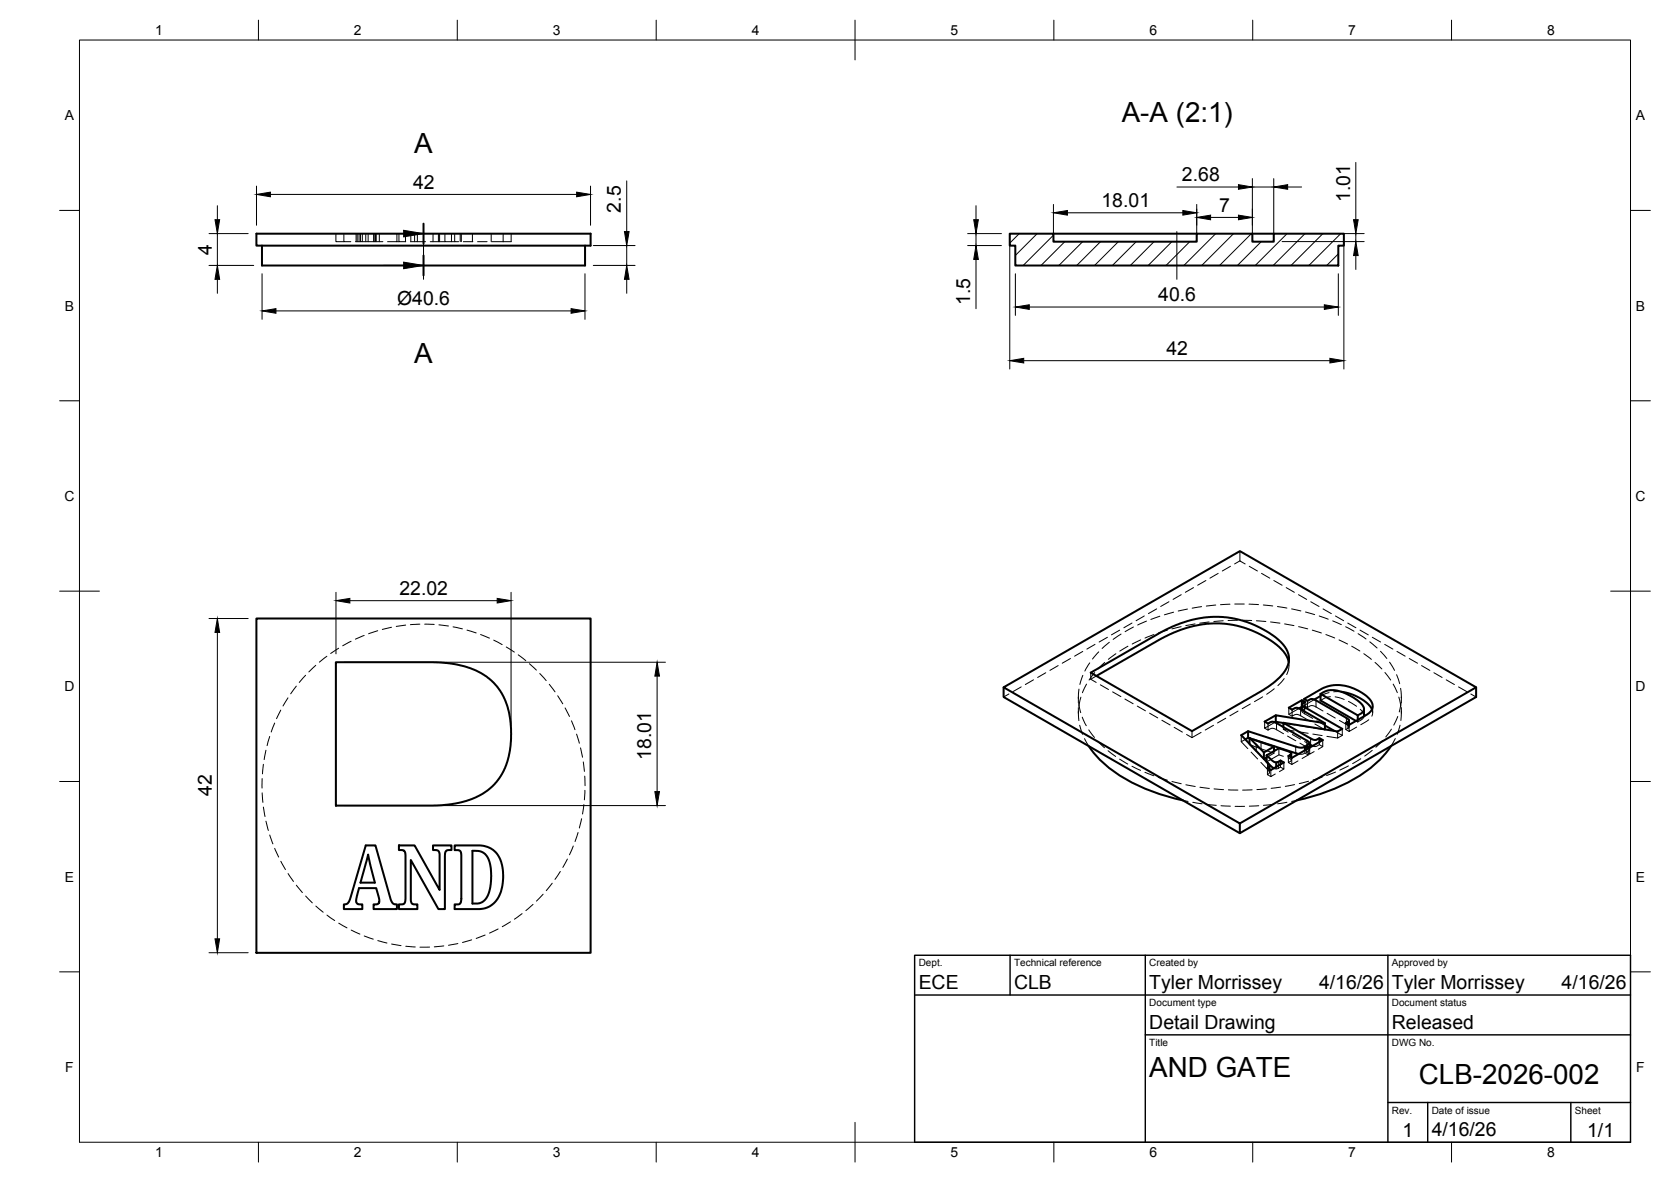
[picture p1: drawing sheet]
<svg xmlns="http://www.w3.org/2000/svg" width="420mm" height="297mm" viewBox="0 0 420 297" stroke-linecap="round" stroke-linejoin="round" font-family="sans-serif">
<!-- layer: Hidden -->
<g fill="none" stroke="#000" stroke-width=".25">
<path d="M84.5 58.7v2h2M86.5 58.7v2h1.7M89.5 58.7v2M89.8 58.7v2M90.3 58.7v2M90.6 58.7v2M91.1 58.7v2h-1.7M92 58.7v2M92.6 58.7v2M93.9 58.7v2h2.4M94.3 58.7v2M94.4 58.7v2"/>
<path d="M94.6 58.7v2M95.4 58.7v2M99.8 58.7v2h-2.3M100.3 58.7v2h1.7M102 58.7v2M103.3 58.7v2M104.2 58.7v2M104.9 58.7v2h-1.7M108.9 58.7v2M110.2 58.7v2h1.7M110.5 58.7v2M111.9 58.7v2h1.6v-2"/>
<path d="M114.3 58.7v2h1M115.7 58.7v2M116 58.7v2M118.8 58.7v2M123.5 58.7v2M126.5 58.7v2M128.5 58.7v2h-2M91.1 60.7h2.8M99.8 60.7h.5M104.9 60.7h2.1M108.2 60.7h2M113.5 60.7h.8"/>
<path d="M116.5 60.7h2.4M120.1 60.7h2.4M123.7 60.7h2.8M311.8 138.5v2.5l-1.4 .7M91.6 159.7l-2.2 .9M95 158.5l-2.3 .8M98.4 157.6l-2.3 .6M102 157.1l-2.4 .3M105.6 156.9l-2.4 .1M106.8 156.9h2.4M110.4 157l2.4 .3M113.9 157.5l2.4 .5"/>
<path d="M117.4 158.4l2.3 .7M120.8 159.5l2.3 .9M281.5 158.4l-2 1.1M281.9 159.3l-2 1.4M284.6 156.6l-2 1.2M285 157.6l-2.1 1.1M287.7 154.8l-2 1.2M288.3 156.1l-2.2 1M290.1 159.5l-2.2 .8M290.8 153l-2 1.2M291.6 154.9l-2.2 .8M293.5 158.4l-2.2 .7"/>
<path d="M293.9 151.2l-2.1 1.2M295.1 153.8l-2.3 .7M297 157.5l-2.3 .5M297 149.4l-2 1.2M298.6 153.1l-2.4 .5M300.1 147.7l-2.1 1.2M300.5 156.8l-2.3 .4M302.1 152.4l-2.3 .4M303.2 145.9l-2.1 1.2M304 156.3l-2.3 .3M305.7 152l-2.4 .3M306.3 144.1l-2.1 1.2"/>
<path d="M307.6 156l-2.4 .2M309.3 151.8l-2.4 .2M309.4 142.3l-2.1 1.2M310.5 151.8h2.4M311.1 155.9h-2.3M311.8 141l1.3 .7M312.3 155.9h2.4M314 151.8l2.4 .1M314.1 142.3l2.1 1.2M315.9 156l2.4 .2M317.2 144.1l2.1 1.2M317.6 152l2.4 .3"/>
<path d="M319.5 156.3l2.3 .3M320.3 145.9l2.1 1.2M321.2 152.4l2.4 .4M323 156.8l2.4 .4M323.4 147.7l2.1 1.2M324.8 153l2.3 .5M326.5 149.4l2 1.2M326.5 157.5l2.3 .5M328.3 153.8l2.3 .7M329.6 151.2l2.1 1.2M330 158.4l2.3 .7M331.7 154.8l2.3 .8"/>
<path d="M332.7 153l2.1 1.2M333.4 159.5l2.2 .8M335.1 156l2.2 1M335.8 154.8l2 1.2M338.3 157.5l2.2 1.1M338.9 156.6l2 1.2M341.5 159.2l2 1.4M342 158.4l2 1.1M70.6 178.5l-1.1 2.1M72.4 175.4l-1.2 2M74.5 172.4l-1.4 2M76.8 169.7l-1.6 1.8"/>
<path d="M79.4 167.2l-1.7 1.7M82.2 164.9l-1.9 1.5M85.2 162.9l-2.1 1.3M88.3 161.1l-2.1 1.2M124.1 160.9l2.2 1.1M127.3 162.6l2 1.3M130.3 164.6l1.9 1.4M133.1 166.8l1.8 1.6M135.7 169.3l1.6 1.7M138.1 172l1.5 1.9M140.2 174.8l1.3 2.1M142.1 177.9l1.1 2.2"/>
<path d="M253.7 174.4l-1.4 .8M256.8 172.6l-2.1 1.2M259.9 170.8l-2.1 1.2M263 169.1l-2.1 1.2M266.1 167.3l-2.1 1.2M269.2 165.5l-2.1 1.2M271.1 175.2v1.4M271.1 177.8v1.5M271.2 178.7l.1 2.4M271.3 176.7l.4 2.4M271.3 173.2l-.1 2.4M271.8 175.2l-.5 2.3"/>
<path d="M272.2 163.7l-2 1.2M272.3 169.7l-.8 2.3M273.2 171.9l-1 2.2M274 166.6l-1.2 2M274.3 170.7l1.3 .8M274.3 169v1.7M275.3 169l-1.5 1.9M275.3 161.9l-2 1.2M275.7 169.9l-1.4 .8M276.3 163.8l-1.6 1.8M276.7 172.1l2 1.2M277.8 166.5l-1.7 1.6"/>
<path d="M278.4 160.2l-2 1.1M278.9 161.4l-1.8 1.6M279.8 173.9l2 1.2M280.6 164.3l-1.9 1.4M282.9 175.7l2 1.2M283.6 162.4l-2 1.2M286 177.4l2 1.2M286.8 160.8l-2.1 1M289.1 179.2l2 1.2M311.3 178.7l-2.1 1.2M314.4 176.9l-2.1 1.2M317.5 175.1l-2.1 1.2"/>
<path d="M320.4 173.1l-1.9 1.4M322.9 170.5l-1.6 1.8M324.1 177.8v1.7l.8 .5M324.1 165.6l-.1 2.5-.5 1.4M324.9 178.3v1.7l.7-.4h.8l3.2 1.7M326.6 178l-2.5 1.5M327.4 178.4v.3M327.9 175.6v1.7l.8 .5M328.2 176.5v1.6l-.8-.5M328.2 178.1l-.8 .5v.3l2.7 1.6M328.7 176.1v1.7l.9-.5h.6l2.5 1.4M330.5 175.8l-2.6 1.5"/>
<path d="M333.7 179.3l2 1.2M334.2 174.1l-2.2 .8M334.5 175.1l-1 .2-1.2 .6M335.3 173.8h2M335.7 175.1l2.3 .7M336.7 160.8l2.1 1M339.1 176.3l2 1.2M339.9 162.4l2 1.2M342 178.3l.8 .9 .2 .6M342.9 164.3l1.9 1.4M344.4 161.3l1.8 1.5M345 178.3l.1 1-.2 .7"/>
<path d="M345.1 160.2l2 1.1M345.1 177.4v1.7M345.7 166.5l1.8 1.6M347.1 163.7l1.6 1.8M348.2 161.9l2 1.2M348.2 169l1.5 1.9M349.4 166.4l1.2 2.1M350.3 171.9l1 2.2M351.2 169.6l.7 2.2M351.3 163.7l2 1.2M351.7 175.2l.5 2.3M352.2 173l.1 2.4"/>
<path d="M352.3 176.6l-.5 2.3M352.3 178.7l-.1 2.4M352.4 175.2v1.4M352.4 177.8v1.5M354.4 165.5l2 1.2M357.4 167.3l2.1 1.2M360.6 169.1l2 1.2M363.6 170.8l2.1 1.2M366.7 172.6l2.1 1.2M369.8 174.4l1.4 .8M65.9 195.7v2.3M65.9 199.2l.2 2.4"/>
<path d="M66.2 192.1l-.2 2.4M66.9 188.5l-.5 2.4M67.8 185.1l-.6 2.3M69.1 181.7l-.9 2.2M143.7 181.2l.9 2.2M145 184.5l.7 2.3M146 187.9l.5 2.4M146.7 191.5l.2 2.4M147 195l.1 2.4M147.1 198.6l-.2 2.4M271.5 182.3l.7 2.2M272.1 180.2l1 2.2"/>
<path d="M272.7 185.6l1 1.9M273.8 183.4l1.4 1.9M276 186.2l1.7 1.7M278.6 188.7l1.9 1.4M281.5 190.8l2.1 1.2M284.6 192.6l2.2 1M287.9 194.1l2.2 .9M291.2 195.4l2.3 .7M292.1 181l2.1 1.2M294.7 196.4l2.3 .6M295.2 182.8l2.1 1.2M298.2 197.2l2.3 .4"/>
<path d="M298.3 184.6l1.4 .8M299.7 183.7v1.7M301.7 197.8l2.4 .3M302 184.1l-2.3 1.3M305.1 182.3l-2.1 1.2M305.3 198.3l2.4 .1M308.2 180.5l-2.1 1.2M308.9 198.5l2.4 .1M312.1 184.7v1.7l1-.6M312.1 186.4l1.7 1.7M314.2 187.1l3.6 3.6M314.2 187.1l6.1 2.2"/>
<path d="M314.2 186.9v.2M314.2 185.5l1 .4M314.6 189l1.6 1.7M314.8 198.5l-2.4 .1M317 191.6l2.2 2.4v.3l-.5 .4M317.8 190.7h.1M318 181.3v1.7l2.6-1.5M318 183l.8 .5M318.4 198.2l-2.4 .2M318.7 193v1.7l.8 .5M318.8 181.8v1.7l.9-.5h.4l2.6 1.4M319.2 193.3v.8"/>
<path d="M319.5 193.5v1.7l1.2-.7M320.3 188.8v.5l-1.8 1M320.9 192.7v.5l-.6-.1M321.6 188.1v1.6l1.1 .4M321.6 189.7l-3.1 1.8M322 192.1v.7l-1.1 .4M322 197.8l-2.4 .3M322.7 182.7v.6l2.7 .4M322.7 181.7l2.9 .5M322.7 183.3l1.2 .7M322.8 191.6v1.7l-.8-.5M322.8 193.3l-1.1 .6"/>
<path d="M323.7 185l2.1 1.2M323.8 190.4l.9 .6-.1 .2-.6 .4M324 190v1.6l.8 .5M324.7 190.4v.7M324.8 190.5v1.6l1.6-.9M325 184.6l2 1.2M325.5 197.2l-2.3 .4M326.6 183.9l2.3 .4M326.7 182.4l2.4 .3M326.9 186.8l2.3 1.4v.4l-.7 .4M328 186.4l1.3 .7M328.1 188.6v.6l-.3 .2-1.3 .1"/>
<path d="M328.5 187.4v1.6l.8 .5M329 188.1v1.6l-.9-.5M329 189.7l-1.6 .9M329 196.3l-2.3 .6M329.3 187.9v.5M329.3 187.9v1.6l1.1-.6M330.1 184.5l2.3 .4M330.3 182.9l2.8 .4M330.6 181.9l2.5 1.5M331.1 181.1l2 1.2M331.7 186.5v.6l-.5 .3-.4 .2-.8-.1M332.4 195.3l-2.2 .7"/>
<path d="M332.6 186v1.6l-.9-.5M332.6 187.6l-1.1 .7M333.6 185l2.7 .5M335.8 194l-2.2 .9M336.3 183.8v1.7l1.2-.7M336.8 181l2 1.2 .4 .5M337.5 183.2v1.6l-1.9-1.1M338.4 181.7v1.6l.8 .5M339 192.5l-2.1 1M339.2 182.7v-.5v1.6l1.9-1.1M339.2 181v1.8l-.8 .5M341 181.2l.4 .2"/>
<path d="M341.4 180.9v.5M342.2 190.7l-2.1 1.2M343 180l-.5 .7-1.1 .7M344.2 180.9l-2 1.2M345 188.6l-1.9 1.4M347.7 186.1l-1.8 1.7M349.9 183.2l-1.5 2M350.8 185.6l-1 1.9M351.5 180.1l-1 2.1M352 182.3l-.7 2.2M66.2 202.8l.4 2.4M66.9 206.4l.6 2.3"/>
<path d="M67.8 209.8l.8 2.3M69.1 213.2l1 2.2M70.6 216.4l1.2 2.1M72.4 219.5l1.4 2M140.9 219l-1.3 2M142.7 215.9l-1.2 2.1M144.1 212.6l-.9 2.2M145.4 209.2l-.8 2.3M146.2 205.7l-.5 2.4M146.8 202.2l-.3 2.4M297.5 201.2l1.2 .2M299.9 201.6l2.4 .4"/>
<path d="M303.4 202.1l2.4 .3M307 202.5l2.4 .1M310.6 202.6h2.3M316.5 202.5l-2.4 .1M320.1 202.1l-2.4 .3M323.6 201.6l-2.4 .4M326.1 201.2l-1.3 .2M74.5 222.4l1.5 1.9M76.9 225.2l1.6 1.7M79.4 227.7l1.9 1.5M82.2 230l2 1.3M85.2 232l2 1.2"/>
<path d="M88.3 233.7l2.2 1M91.6 235.2l2.3 .8M95 236.4l2.3 .6M98.5 237.2l2.3 .4M102 237.8l2.4 .2M108 238h-2.4M111.6 237.7l-2.4 .2M115.1 237.1l-2.3 .5M118.6 236.2l-2.3 .6M122 235l-2.3 .8M125.2 233.5l-2.1 1M128.4 231.7l-2.1 1.2"/>
<path d="M131.3 229.6l-2 1.4M134 227.3l-1.8 1.5M136.6 224.7l-1.7 1.7M138.9 222l-1.5 1.8"/>
</g>
<!-- layer: Visible -->
<g fill="none" stroke="#000" stroke-width=".51">
<path d="M64.5 58.7h84v3h-84zM253.9 58.7h11v2h36v-2h14v2h5.4v-2h17.6v3h-1.4v5h-81.2v-5h-1.4zM264.9 58.7h36M314.9 58.7h5.4M65.9 61.7v5h81.2v-5M64.5 155.4h84v84h-84zM84.5 166.4h24.5l4.3 .4a16.8 16.8 0 0 1 11.9 6.1l1 1.5 .9 1.8a22.3 22.3 0 0 1-1.5 19.3l-1.6 1.9-2.2 1.8-2.4 1.3-2.7 .9a52.9 52.9 0 0 1-12.6 1h-19.6zM252.3 172.7l59.5-34.2 59.4 34.2-59.5 34.2zM252.3 172.7v2.5l59.4 34.2M274.3 169l17.1-9.8 3.2-1.6 4.8-1.7 2.6-.6 2.5-.3 2.9 .1 2.9 .3 3.5 1 2.9 1.3 3.3 1.9 2.2 1.9 1.3 1.8 .6 1.9-.2 1.9-.6 1.2-1.4 1.8-1.9 1.6-2.9 2-17.4 10zM320.8 179.8l-2.8 1.5 .8 .5 1.1-.4 .8 .2 8 4.5 .6 .7-.8 .6 .8 .5 3.3-1.9-.9-.5v1M324 166.4l-.8-2-1.6-1.9-2.6-1.9-3.1-1.7-2.7-1.1-3.3-.8-3.2-.3h-3.1l-4.4 .9-5.2 1.9-18.3 10.4"/>
<path d="M326.6 178l.7-.4v-1.6l.9 .5-.8 .5 .3 .5 9.8 5.7-1.2 .6-13.6-2.2M327.3 176l-3.2 1.8 .8 .5 .9-.4 .9 .1 6.4 3.7v1.6M327.3 177.6h.1M327.4 177.1v1.3M327.9 175.6l5.3-2.9 1.7-.5h2.2l1.4 .2 1.9 .6 2.8 1.6 1.6 1.6 .3 .8v.7l-.3 .8-1 1-4.6 2.7-.8-.5 .8-.6-.1-.2-.6-.5-8-4.6-.9-.1-.9 .4zM332 174.4l1.9-.9 1.7-.1 1.9 .5 2.9 1.5 1.5 1.1 1 1.4v.6l-.2 .5-1.3 .8M332 174.4v1.6l9 5.2M332 174.9l-1.5 .9M332 174.4l9.4 5.4M337.3 173.8l2.3 .6 2.5 1.1 1.9 1.4 1 1.4M341.4 179.8v1.1M343 178.2v1.8"/>
<path d="M371.2 172.7v2.5l-59.5 34.2v-2.5M273.7 187.5a31.2 31.2 0 0 0 14.7 10.9l5.3 1.8 3.8 .9M313.1 185.8l.7-.4v-1.6l12.3 3.9 1.2 .2 .8-.3M313.8 183.8l-1.7 .9 6.7 7.1 .4 .7-.5 .5 .8 .5 3.3-1.9-.8-.5v1M313.8 185.4l.4 .1M314.2 185.4l3.6 3.7M314.2 185.4l6.1 2.2M314.2 185.4v1.5M315.2 185.9l11.3 3.6M317.8 189.1v1.6l.7-.4M318.5 189.8l1.7 1.6 .7 .2M318.5 189.8v1.7l1.8 1.6"/>
<path d="M319.2 192.5v.8M320.3 187.6l-2.5 1.5M320.3 187.6v1.2M320.6 181.5l.2-.1v-1.6l12.3 1.9M320.8 181.4l1.9 .3M322 191.1l-1.1 .5v1.1M322.7 182.7v-1.1l7.2 4.2 .9 .2 .9-.5M324.7 189.4v1M328.1 188.6v-1l.9 .5-4.2 2.4-.8-.5 .6-.4-.1-.5-2.9-1-3.1 1.7M329.3 187.1l.7 .4M329.3 186.8v1.1M333.1 182.3l2.5 1.4"/>
<path d="M339.2 181.1v1M349.8 187.5a31.2 31.2 0 0 1-14.7 10.9l-5.3 1.8-3.7 .9M92 212.5h2.4l3.8 13.5 .6 1.1 1 .2v1.2h-5.9v-1.2l1.1-.1 .4-.7-.8-3.3h-4.3l-.7 2.7v.8l.4 .5 1.1 .1v1.2h-4.6v-1.2l.9-.3 .6-1zM92.6 214.8l1.7 7h-3.7zM100.3 212.5h3.9l6.3 11.2v-9.2l-.4-.8-1.2-.1v-1.1h4.6v1.1l-1.2 .1-.4 .9v13.9h-1.7l-6.9-12.4v10.4l.4 .7 1.2 .1v1.2h-4.6v-1.2l1.3-.2 .4-1.2-.1-11.3-.4-.9-1.2-.1zM114.3 212.5h6.5l1.1 .1 1.1 .4 1.1 .6 1.4 1.7 .5 1.3 .4 1.9 .1 2.2-.2 1.7-.3 1.5-.7 1.6-.8 1.2-1.3 1-1.2 .5-1.1 .2-6.6 .1v-1.2l1.3-.2 .4-1.1v-11.4l-.4-.9-1.3-.1zM118.8 213.8l1.7 .1 1.4 .7 1 1.4 .5 2.4 .1 3-.6 3.2-.6 1-.6 .8-.9 .5-.7 .2h-1.3z"/>
</g>
<!-- layer: Hidden Narrow -->
<path d="M327 178.2v1.7M328 178.8v.6M330.9 176v1.7M315.9 188.7v.1M317.1 186.5v1.7M318.7 191.7v1.6M321 181.7v1.7M321.4 192.4v.7M328.6 186.1v1.7M338.5 180.4v1.7M338.9 182v1" fill="none" stroke="#000" stroke-width=".25"/>
<!-- layer: Visible Narrow -->
<path d="M328 177.7v1.1M315.9 187.1v1.6M321.4 191.4v1M325.8 187.6v1.7M329.5 185.6v1.6M338.9 181.4v.6" fill="none" stroke="#000" stroke-width=".25"/>
<!-- layer: BORDER -->
<g fill="none" stroke="#000" stroke-width=".25">
<path d="M20 10.1h390v276.9h-390zM65 5.1v5M115 5.1v5M165 5.1v5M215 5.1v10M265 5.1v5M315 5.1v5M365 5.1v5M15 52.9h5M410 52.9h5M15 100.7h5M410 100.7h5"/>
<path d="M15 148.6h10M405 148.6h10M15 196.4h5M410 196.4h5M15 244.2h5M410 244.2h5M65 287v5M115 287v5M165 287v5M215 282.1v9.9M265 287v5M315 287v5"/>
<path d="M365 287v5"/>
</g>
<!-- layer: TITLEBLOCK -->
<path d="M230 240.1h180v46.9h-180zM230 250h180M254 240.1v9.9M288 240.1v46.9M349 240.1v46.9M288 260.1h122M349 277.1h61M359 277.1v9.9M395 277.1v9.9" fill="none" stroke="#000" stroke-width=".36"/>
<!-- layer: Smart Centers -->
<path d="M106.5 58.2v12M295.9 58.2v12" fill="none" stroke="#000" stroke-width=".25"/>
<!-- layer: FD_Dimensions -->
<g fill="none" stroke="#000" stroke-width=".25">
<path d="M52.6 58.7h9.8M54.7 51.7v3.5M54.7 58.7v8M64.5 46.8v9.8M68 48.9h77M148.5 46.8v9.8M157.6 45.5v12.7M243.3 58.7h8.5M245.4 51.7v3.5M245.4 58.7v3M264.9 51.4v7.2M268.4 53.5h29"/>
<path d="M295.9 47h15.5M300.9 51.4v7.2M304.4 54.6h7M314.9 44.9v13.7M314.9 47h5.4M320.3 44.9v13.7M323.8 47h3.5M324.2 58.7h18.8M340.9 40.8v14.4M340.9 58.7v2M52.6 66.7h11.2M54.7 70.2v3.5"/>
<path d="M65.9 68.8v11.4M69.4 78.1h74.2M147.1 68.8v11.4M149.2 66.7h10.5M149.2 61.7h10.5M157.6 61.7v5M157.6 70.2v3.5M243.3 61.7h8.5M245.4 65.2v12.4M253.9 60.8v31.9M255.3 68.8v10.5M258.8 77.2h74.2"/>
<path d="M322.4 60.7h20.6M336.5 68.8v10.5M337.9 60.8v31.9M340.9 64.2v3.5M257.4 90.6h77M52.6 155.4h9.8M54.7 158.9v77M84.5 148.9v15.4M88 150.9h37M128.5 148.9v33.4M86.6 166.4h80.7M165.2 169.9v29"/>
<path d="M86.6 202.4h80.7M52.6 239.4h9.8"/>
</g>
<g fill="#000" stroke="#000" stroke-width=".25">
<path d="M54.1 55.2h1.1l-.5 3.5zM64.5 48.9l3.5-.6v1.2zM145 48.3l3.5 .6-3.5 .6zM157 58.2h1.2l-.6 3.5zM244.8 55.2h1.2l-.6 3.5zM264.9 53.5l3.5-.6v1.2zM297.4 52.9l3.5 .6-3.5 .6zM300.9 54.6l3.5-.5v1.1zM311.4 46.4l3.5 .6-3.5 .6zM311.4 54.1l3.5 .5-3.5 .6zM320.3 47l3.5-.6v1.2zM340.3 55.2h1.2l-.6 3.5z"/>
<path d="M54.7 66.7l.5 3.5h-1.1zM65.9 78.1l3.5-.5v1.1zM143.6 77.6l3.5 .5-3.5 .6zM157.6 66.7l.6 3.5h-1.2zM245.4 61.7l.6 3.5h-1.2zM255.3 77.2l3.5-.6v1.2zM333 76.6l3.5 .6-3.5 .6zM340.9 60.7l.6 3.5h-1.2zM253.9 90.6l3.5-.5v1.1zM334.4 90.1l3.5 .5-3.5 .6zM54.7 155.4l.5 3.5h-1.1zM84.5 150.9l3.5-.5v1.1z"/>
<path d="M125 150.4l3.5 .5-3.5 .6zM165.2 166.4l.6 3.5h-1.1zM164.7 198.9h1.1l-.6 3.5zM54.1 235.9h1.1l-.5 3.5z"/>
</g>
<!-- layer: Hatching -->
<g fill="none" stroke="#000" stroke-width=".25">
<path d="M256.3 58.7l-2.4 2.4M260.8 58.7l-5.5 5.5M264.9 59.1l-7.6 7.6M301.2 58.7l-.3 .3M305.7 58.7l-8 8M310.2 58.7l-8 8M314.7 58.7l-8 8M323.6 58.7l-8 8M328.1 58.7l-8 8M332.6 58.7l-8 8M337.1 58.7l-8 8M267.8 60.7l-6 6"/>
<path d="M272.2 60.7l-5.9 6M276.7 60.7l-6 6M281.2 60.7l-6 6M285.7 60.7l-6 6M290.2 60.7l-6 6M294.7 60.7l-6 6M299.2 60.7l-6 6M317.1 60.7l-6 6M336.5 63.8l-2.9 2.9"/>
</g>
<!-- layer: Section Lines -->
<path d="M106.5 56.2v5M106.5 64.2v5" fill="none" stroke="#000" stroke-width=".51"/>
<path d="M96.5 58.7h5M96.5 66.7h5M106.5 61.2v3" fill="none" stroke="#000" stroke-width=".25"/>
<path d="M101.5 57.9l5 .8-5 .8zM101.5 65.9l5 .8-5 .8z" fill="#000" stroke="#000" stroke-width=".25"/>
<g font-size="7">
<text x="282" y="30.7">A-A (2:1)</text>
<text x="104.2" y="38.5">A</text>
<text x="104.2" y="91.1">A</text>
<text x="289" y="270.6">AND GATE</text>
<text x="356.8" y="272.3">CLB-2026-002</text>
</g>
<g font-size="4.9">
<text x="103.9" y="47.5">42</text>
<text x="297.2" y="45.5">2.68</text>
<text x="156.1" y="53.5" transform="rotate(-90 156.1 53.5)">2.5</text>
<text x="277" y="52">18.01</text>
<text x="306.5" y="53.2">7</text>
<text x="339.4" y="50.8" transform="rotate(-90 339.4 50.8)">1.01</text>
<text x="53.3" y="64" transform="rotate(-90 53.3 64)">4</text>
<text x="99.8" y="76.6">Ø40.6</text>
<text x="243.9" y="76.7" transform="rotate(-90 243.9 76.7)">1.5</text>
<text x="291.2" y="75.7">40.6</text>
<text x="293.3" y="89.2">42</text>
<text x="100.4" y="149.5">22.02</text>
<text x="163.8" y="191" transform="rotate(-90 163.8 191)">18.01</text>
<text x="53.3" y="200.1" transform="rotate(-90 53.3 200.1)">42</text>
<text x="231" y="248.5">ECE</text>
<text x="255" y="248.5">CLB</text>
<text x="289" y="248.5">Tyler Morrissey</text>
<text x="331.7" y="248.5">4/16/26</text>
<text x="350" y="248.5">Tyler Morrissey</text>
<text x="392.7" y="248.5">4/16/26</text>
<text x="289" y="258.6">Detail Drawing</text>
<text x="350" y="258.6">Released</text>
<text x="352.6" y="285.7">1</text>
<text x="360" y="285.5">4/16/26</text>
<text x="399.1" y="285.7">1/1</text>
</g>
<g font-size="3.5">
<text x="39" y="8.8">1</text>
<text x="89" y="8.8">2</text>
<text x="139" y="8.8">3</text>
<text x="189" y="8.8">4</text>
<text x="239" y="8.8">5</text>
<text x="289" y="8.8">6</text>
<text x="339" y="8.8">7</text>
<text x="389" y="8.8">8</text>
<text x="16.3" y="30.2">A</text>
<text x="411.3" y="30.2">A</text>
<text x="16.3" y="78">B</text>
<text x="411.3" y="78">B</text>
<text x="16.2" y="125.9">C</text>
<text x="411.2" y="125.9">C</text>
<text x="16.2" y="173.7">D</text>
<text x="411.2" y="173.7">D</text>
<text x="16.3" y="221.6">E</text>
<text x="411.3" y="221.6">E</text>
<text x="16.4" y="269.4">F</text>
<text x="411.4" y="269.4">F</text>
<text x="39" y="290.8">1</text>
<text x="89" y="290.8">2</text>
<text x="139" y="290.8">3</text>
<text x="189" y="290.8">4</text>
<text x="239" y="290.8">5</text>
<text x="289" y="290.8">6</text>
<text x="339" y="290.8">7</text>
<text x="389" y="290.8">8</text>
</g>
<g font-size="2.5">
<text x="231" y="242.9">Dept.</text>
<text x="255" y="242.9">Technical reference</text>
<text x="289" y="242.9">Created by</text>
<text x="350" y="242.9">Approved by</text>
<text x="289" y="252.8">Document type</text>
<text x="350" y="252.8">Document status</text>
<text x="289" y="262.9">Title</text>
<text x="350" y="262.9">DWG No.</text>
<text x="350" y="279.9">Rev.</text>
<text x="360" y="279.9">Date of issue</text>
<text x="396" y="279.9">Sheet</text>
</g>
</svg>
